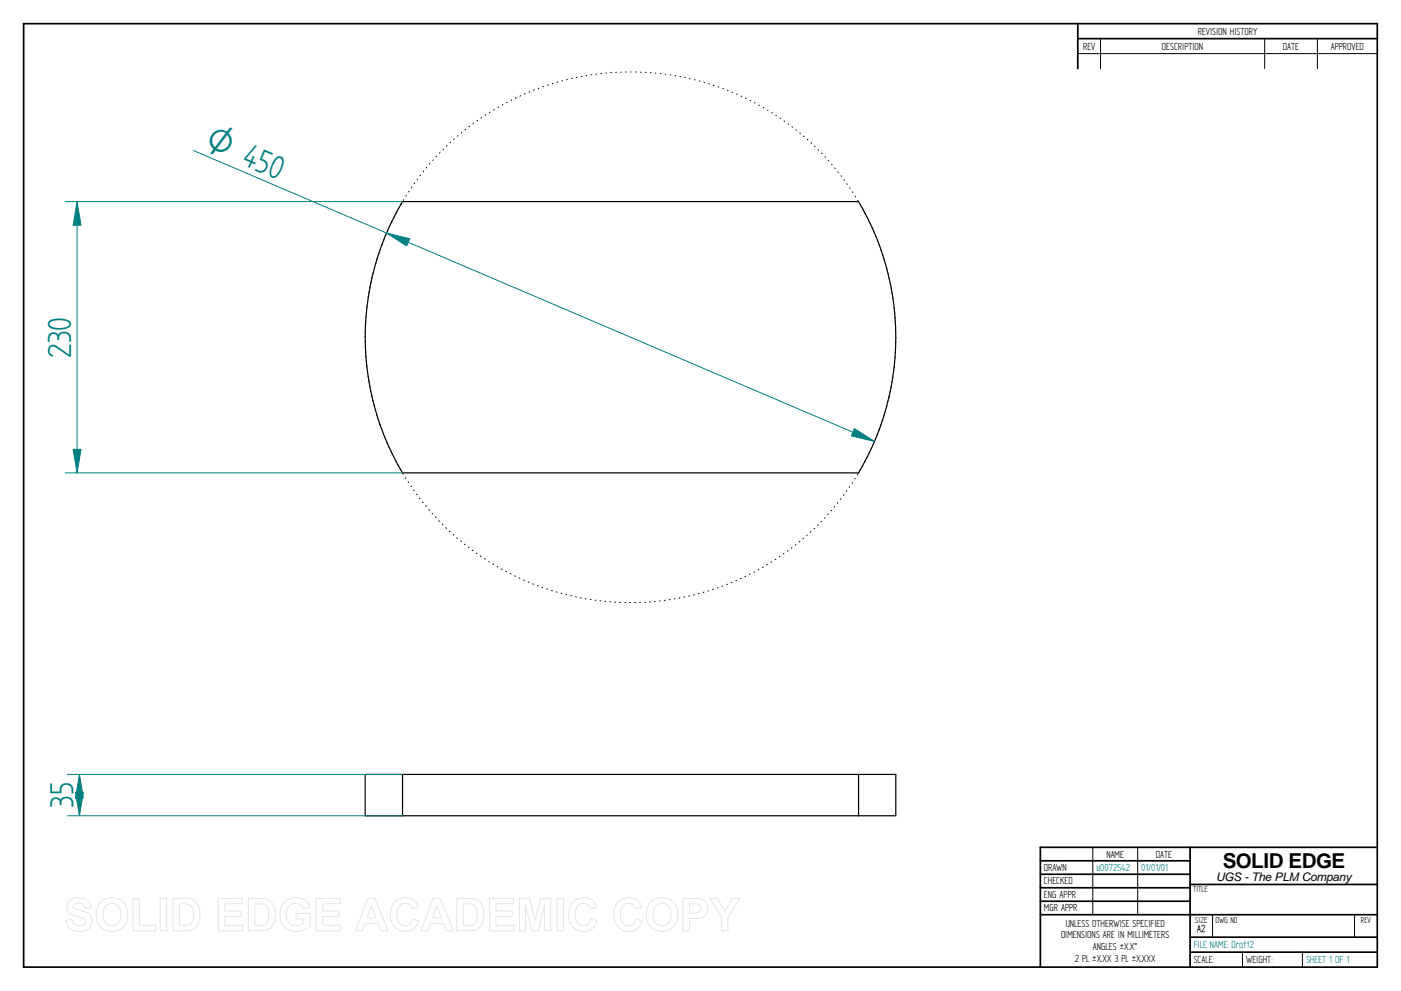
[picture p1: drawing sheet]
<svg xmlns="http://www.w3.org/2000/svg" width="594mm" height="420mm" viewBox="0 0 594 420" stroke-linecap="round" stroke-linejoin="round" font-family="sans-serif">
<g fill="none" stroke="#000" stroke-width=".72">
<path d="M10 10h574M457 10v19.1M457 16.4h127M584 10v400h-574v-400M441.1 359.2v50.8M441.1 359.2h142.9M504.6 359.2v50.8M441.1 365h63.5M441.1 370.7h63.5M441.1 376.4h63.5M504.6 375h79.4M441.1 382.1h63.5"/>
<path d="M441.1 387.8h142.9M504.6 397.3h79.4M504.6 403.7h79.4"/>
</g>
<path d="M466.7 16.4v12.7M536.3 16.4v12.7M558.6 16.4v12.7M457 22.7h127M463.4 359.2v28.6M482.4 359.2v28.6M514.2 387.9v9.4M574.4 387.9v9.4M526.9 403.6v6.4M552.3 403.6v6.4" fill="none" stroke="#000" stroke-width=".42"/>
<path d="M170.7 85.5h193.4a112.6 112.6 0 0 1 0 115h-193.4a112.4 112.4 0 0 1 0-115zM154.8 328.3h225.1v17.6h-225.1M154.8 328.3v17.6M170.7 328.3v17.6M364.1 328.3v17.6" fill="none" stroke="#000" stroke-width=".51"/>
<path d="M32.7 85.5l1.7 10h-3.4z" fill="none" stroke="#008080" stroke-width=".42"/>
<path d="M32.7 85.5l1.7 10h-3.4z" fill="#008080"/>
<path d="M31 190.5h3.4l-1.7 10z" fill="none" stroke="#008080" stroke-width=".42"/>
<path d="M31 190.5h3.4l-1.7 10z" fill="#008080"/>
<path d="M27.6 85.5h143.1M32.7 85.5v115M27.6 200.5h143.1M33.7 328.3l1.6 10.1h-3.3z" fill="none" stroke="#008080" stroke-width=".42"/>
<path d="M33.7 328.3l1.6 10.1h-3.3z" fill="#008080"/>
<path d="M32 335.9h3.3l-1.6 10z" fill="none" stroke="#008080" stroke-width=".42"/>
<path d="M32 335.9h3.3l-1.6 10z" fill="#008080"/>
<path d="M82.1 63.8l288.7 123.4M362.3 181.7l8.5 5.5-9.8-2.4zM28.6 328.3h142.1M33.7 328.3v17.6M28.6 345.9h142.1" fill="none" stroke="#008080" stroke-width=".42"/>
<g fill="none" stroke="#000" stroke-width=".42">
<path d="M222.7 39.7l-.3 .2M224.6 38.9l-.3 .2M226.6 38.1l-.3 .2M228.5 37.4l-.2 .1M230.5 36.7l-.3 .1M232.5 36l-.3 .2M234.5 35.3l-.3 .2M236.5 34.8l-.3 .1M238.5 34.2l-.3 .1M240.6 33.7l-.3 .1M242.6 33.3h-.2M244.7 32.8l-.3 .1"/>
<path d="M246.8 32.4l-.3 .1M248.8 32l-.3 .1M250.9 31.7h-.3M253 31.4l-.3 .1M254.8 31.2h.3M257.2 30.9l-.3 .1M258.9 30.8h.4M261.1 30.6h.3M263.5 30.6h-.3M265.3 30.5h.3M267.4 30.5h.3M269.5 30.5h.3"/>
<path d="M271.6 30.6h.3M273.7 30.6l.3 .1M275.8 30.8l.3 .1M277.9 31h.3M279.9 31.2h.4M282.1 31.5h.3M284.1 31.7l.3 .1M286.2 32.1h.3M288.3 32.5h.3M290.4 32.9h.3M292.4 33.3l.3 .1M294.4 33.8l.4 .1"/>
<path d="M296.5 34.3l.3 .1M298.5 34.9l.3 .1M300.5 35.5l.3 .1M302.5 36.2h.3M304.5 36.8l.3 .1M306.5 37.5l.3 .1M308.5 38.3l.2 .1M310.4 39.1l.3 .1M312.3 39.9l.3 .1M192.7 58.9l-.3 .2M194.2 57.5l-.2 .2M195.8 56.1l-.2 .3"/>
<path d="M197.5 54.8l-.3 .2M199.1 53.5l-.2 .3M200.8 52.2l-.2 .3M202.5 51l-.2 .3M204.3 49.8l-.3 .2M206 48.7l-.2 .2M207.8 47.5l-.3 .3M209.6 46.4l-.3 .3M211.4 45.4l-.3 .2M213.2 44.4l-.2 .1M215.1 43.4l-.3 .1M217 42.4l-.3 .2"/>
<path d="M218.8 41.5l-.2 .1M220.8 40.6l-.3 .2M314.3 40.8l.2 .1M316.2 41.6l.2 .2M318 42.6l.3 .1M319.9 43.5l.3 .2M321.8 44.5l.2 .2M323.6 45.6l.3 .1M325.4 46.7l.3 .1M327.2 47.8l.3 .1M329 48.9l.2 .2M330.7 50l.3 .2"/>
<path d="M332.4 51.3l.3 .1M334.2 52.5l.2 .2M335.8 53.8l.3 .1M337.5 55l.2 .2M339.1 56.4l.3 .2M340.7 57.7l.3 .2M342.3 59.1l.3 .2M174.6 79.3l-.2 .3M175.8 77.6l-.2 .3M177 75.9l-.1 .3M178.3 74.2l-.2 .3M179.6 72.6l-.2 .3"/>
<path d="M180.9 71l-.1 .2M182.3 69.3l-.2 .3M183.7 67.8l-.2 .2M185.1 66.2l-.2 .3M186.6 64.7l-.3 .2M188 63.2l-.2 .3M189.6 61.7l-.2 .3M191.1 60.3l-.2 .2M343.9 60.5l.2 .2M345.4 62l.2 .2M346.9 63.5l.2 .2M348.4 64.9l.2 .3"/>
<path d="M349.8 66.5l.2 .2M351.2 68l.2 .3M352.6 69.6l.2 .2M354 71.2l.2 .3M355.3 72.9l.2 .2M356.6 74.5l.2 .3M357.9 76.2l.1 .3M359.1 77.9l.2 .2M360.3 79.6l.2 .3M163.6 99.6l-.2 .3M164.4 97.7l-.1 .3M165.3 95.8l-.2 .3"/>
<path d="M166.2 93.9l-.2 .3M167.1 92l-.1 .3M168.1 90.1l-.2 .3M169.1 88.3l-.2 .3M170.1 86.4l-.1 .3M171.2 84.7l-.2 .2M172.3 82.8l-.2 .3M173.4 81.1l-.1 .3M361.5 81.4l.1 .2M362.6 83.1l.1 .3M363.7 84.9l.2 .3M364.8 86.7l.1 .3"/>
<path d="M365.8 88.6l.2 .3M366.8 90.4l.1 .3M367.8 92.3l.1 .3M368.7 94.2l.1 .2M369.6 96.1l.1 .3M370.5 98l.1 .3M371.3 99.9l.1 .3M157.3 119.7v.3M157.8 117.6l-.1 .3M158.3 115.6l-.1 .3M158.8 113.5l-.1 .4M159.4 111.5l-.1 .3"/>
<path d="M160 109.5l-.1 .3M160.6 107.5l-.1 .3M161.3 105.5l-.1 .3M162 103.5l-.1 .3M162.8 101.6l-.1 .3M372.1 101.9l.1 .3M372.8 103.8l.1 .3M373.5 105.8l.1 .3M374.2 107.8l.1 .3M374.9 109.8v.3M375.4 111.8l.1 .3M376 113.9l.1 .3"/>
<path d="M376.5 115.9l.1 .3M377 117.9l.1 .3M155 138.5l-.1 .3M155.1 136.3v.4M155.2 134.2v.4M155.4 132.1v.4M155.6 130v.4M155.9 128v.3M156.2 125.9l-.1 .3M156.5 123.8v.4M156.9 121.7l-.1 .4M377.5 120v.3"/>
<path d="M377.9 122.1v.3M378.2 124.2l.1 .3M378.6 126.2v.3M378.9 128.3v.3M379.1 130.4l.1 .3M379.3 132.5l.1 .3M379.6 134.6v.3M379.7 136.7v.3M379.8 138.8v.3M154.9 144.7v.4M154.9 142.6l-.1 .4M154.9 146.9v.3"/>
<path d="M154.9 140.5v.4M155.1 148.9v.4M155.2 151v.4M155.4 153.1v.4M155.6 155.2v.4M155.8 157.3l.1 .3M156.1 159.4v.4M378.6 159.8l-.1 .3M378.9 157.6l-.1 .4M379.1 155.6v.3M379.3 153.5v.3M379.6 151.4l-.1 .3"/>
<path d="M379.7 149.3l-.1 .3M379.8 147.2v.3M379.8 140.9v.3M379.8 145.1v.3M379.9 143v.3M156.4 161.5l.1 .3M156.8 163.5v.4M157.1 165.6l.2 .3M157.6 167.7l.1 .3M158.1 169.7l.1 .4M158.7 171.7v.4M159.2 173.8l.1 .3"/>
<path d="M159.8 175.8l.1 .3M160.4 177.8l.1 .3M161.1 179.8l.1 .3M374.2 178.1l-.1 .3M374.9 176.1l-.2 .3M375.4 174.1l-.1 .3M376 172.1v.3M376.5 170.1l-.1 .2M377 168v.3M377.5 165.9l-.1 .3M377.9 163.9l-.1 .3M378.2 161.8v.3"/>
<path d="M161.7 181.8l.2 .3M162.5 183.7l.2 .4M163.3 185.7l.1 .3M164.1 187.6l.2 .4M165 189.6l.1 .3M165.9 191.5l.1 .3M166.8 193.4l.2 .3M167.7 195.2l.2 .3M168.8 197.1l.1 .3M169.7 198.9l.3 .3M364.8 199.2l-.2 .3M365.8 197.4l-.2 .3"/>
<path d="M366.8 195.5l-.2 .3M367.8 193.7l-.2 .3M368.7 191.8l-.2 .3M369.6 189.9l-.2 .3M370.5 188l-.2 .3M371.3 186l-.2 .3M372.1 184.1l-.2 .3M372.8 182.1l-.1 .3M373.5 180.1l-.1 .3M170.8 200.7l.2 .3M171.9 202.5l.2 .3M173.1 204.3l.2 .3"/>
<path d="M174.2 206l.2 .3M175.4 207.8l.2 .3M176.7 209.5l.2 .3M177.9 211.2l.2 .3M179.2 212.8l.2 .3M180.5 214.5l.3 .3M181.9 216.1l.2 .3M183.3 217.7l.2 .2M184.7 219.2l.2 .3M349.8 219.5l-.2 .2M351.2 217.9l-.2 .3M352.6 216.4l-.2 .2"/>
<path d="M354 214.8l-.3 .2M355.3 213.1l-.2 .3M356.6 211.5l-.2 .2M357.9 209.8l-.3 .2M359.1 208.1l-.2 .2M360.3 206.3l-.2 .3M361.5 204.6l-.2 .3M362.6 202.8l-.2 .3M363.7 201l-.1 .3M186.1 220.8l.2 .2M187.6 222.2l.2 .3M189.1 223.7l.3 .3"/>
<path d="M190.6 225.2l.3 .2M192.1 226.6l.3 .3M193.7 228l.3 .3M195.3 229.4l.3 .2M196.9 230.7l.3 .2M198.6 232l.3 .2M200.3 233.3l.3 .2M202 234.5l.3 .2M203.7 235.7l.3 .2M205.4 236.9l.4 .2M207.3 238.1l.2 .2M209 239.1l.3 .2"/>
<path d="M325.4 239.3l-.3 .2M327.2 238.3l-.3 .1M329 237.1l-.3 .1M330.7 235.9l-.3 .2M332.4 234.7l-.3 .2M334.2 233.5l-.3 .2M335.8 232.2l-.2 .2M337.5 230.9l-.3 .2M339.1 229.6l-.3 .2M340.7 228.3l-.2 .1M342.3 226.9l-.3 .2M343.9 225.4l-.3 .2"/>
<path d="M345.4 224l-.3 .2M346.9 222.5l-.3 .2M348.4 221l-.3 .2M210.8 240.2l.3 .2M212.6 241.2l.4 .2M214.5 242.2l.3 .2M216.4 243.2l.3 .2M218.2 244.1l.4 .2M220.1 245l.4 .2M222.1 245.9l.3 .2M224 246.7l.3 .2M225.9 247.5l.4 .2"/>
<path d="M227.9 248.3l.4 .2M229.9 249l.3 .2M231.9 249.7l.3 .1M233.9 250.3l.3 .2M235.9 251l.3 .1M237.9 251.5l.3 .1M239.9 252.1h.4M242 252.5l.4 .1M244 253l.4 .1M246.1 253.4l.4 .1M248.2 253.8l.3 .1M250.3 254.2h.3"/>
<path d="M252.3 254.5h.4M254.4 254.7l.4 .1M256.5 255h.4M258.6 255.1h.3M260.8 255.3h.3M262.8 255.4h.4M265 255.4h.3M267 255.4h.4M269.1 255.4h.4M271.2 255.4h.4M273.3 255.3h.4M275.8 255.1l-.4 .1"/>
<path d="M277.9 255h-.4M279.9 254.8h-.3M282.1 254.5l-.4 .1M284.1 254.2l-.3 .1M286.2 253.9h-.3M288.3 253.5l-.4 .1M290.4 253.1l-.4 .1M292.4 252.6l-.3 .1M294.4 252.1l-.3 .1M296.5 251.6l-.3 .1M298.5 251.1l-.4 .1M300.5 250.5l-.3 .1"/>
<path d="M302.5 249.8l-.3 .1M304.5 249.2l-.3 .1M306.5 248.5h-.4M308.5 247.7l-.4 .1M310.4 246.9l-.3 .1M312.3 246.1l-.3 .1M314.3 245.2l-.4 .1M316.2 244.3l-.4 .2M318 243.4l-.3 .1M319.9 242.4l-.2 .2M321.8 241.4l-.3 .2M323.6 240.4l-.3 .1"/>
</g>
<path d="M362.3 181.7l8.5 5.5-9.8-2.4z" fill="#008080"/>
<path d="M163.9 98.8l9.9 2.4-1.3 3.1z" fill="none" stroke="#008080" stroke-width=".42"/>
<path d="M163.9 98.8l9.9 2.4-1.3 3.1z" fill="#008080"/>
<g fill="none" stroke="#e6e6e6" stroke-width=".42">
<path d="M29.5 381.8a6.5 6.5 0 0 1 8.5 .8l.6 2.2-2.7 .1a2.7 2.7 0 0 0-2.1-2 2.7 2.7 0 0 0-2.7 1.1 1.87 1.87 0 0 0 2.1 1.8l1.4 .4a4.4 4.4 0 0 1 4 6.2 6.4 6.4 0 0 1-9.1 1.3l-1.2-1.8-.4-1.7 2.7-.3a2.94 2.94 0 0 0 2.6 2.6 2.94 2.94 0 0 0 3.1-1.9 2.67 2.67 0 0 0-2.9-1.8 4.9 4.9 0 0 1-5-4.3l.2-1.3zM42.7 382.4a6.9 6.9 0 0 1 8.3-.8 6.9 6.9 0 0 1 3 7.7 6.7 6.7 0 0 1-8 5.5 6.7 6.7 0 0 1-5.1-8.3 6.3 6.3 0 0 1 1.8-4.1zM44.7 384.2a3.9 3.9 0 0 1 4.6-.8 3.9 3.9 0 0 1 2 4.3 3.9 3.9 0 0 1-2.1 4.4 3.9 3.9 0 0 1-4.8-1.2 6.9 6.9 0 0 1 .3-6.7zM56.4 381h2.7v11.3h6.9v2.3h-9.6zM67.9 380.9h2.8v13.7h-2.8zM73.4 380.9h5a5.9 5.9 0 0 1 6.4 7 5.9 5.9 0 0 1-6.3 6.7h-5.1zM76.1 383.2h1.9a3.4 3.4 0 0 1 4 3.9v1.2a3.2 3.2 0 0 1-3.8 4h-2.1zM92.5 380.9h10.2v2.3h-7.4v3h6.9v2.4h-6.9v3.7h7.6v2.3h-10.4zM105.3 380.9h5.1a5.9 5.9 0 0 1 6.4 7 5.9 5.9 0 0 1-6.3 6.7h-5.2zM108.1 383.2h1.8a3.4 3.4 0 0 1 4 3.9v1.2a3.2 3.2 0 0 1-3.8 4h-2zM120.7 382.4a7.3 7.3 0 0 1 9.6 .1l1.1 2.2-2.8 .5a3.8 3.8 0 0 0-4.6-2 3.8 3.8 0 0 0-2.5 4.4 4.3 4.3 0 0 0 2.3 4.5 4.3 4.3 0 0 0 5-.8v-1.7h-3.2v-2.3h5.9v5.4a8.1 8.1 0 0 1-11.7-.8 8.3 8.3 0 0 1 .9-9.5zM134.1 380.9h10.1v2.3h-7.4v3h6.9v2.4h-6.9v3.7h7.7v2.3h-10.4z"/>
<path d="M156 380.9h3l5.5 13.7h-2.9l-1.2-3.1h-5.6l-1.1 3.1h-2.9zM157.5 384.1l2 5.1h-3.8zM167.3 382.5a6 6 0 0 1 10.2 2.1l-2.8 .7a3.3 3.3 0 0 0-3.9-2.2 3.3 3.3 0 0 0-2.4 3.8 4.6 4.6 0 0 0 2.4 5.5 3.2 3.2 0 0 0 4.1-2.8l2.6 .8a6.1 6.1 0 0 1-7.2 4.3 6.1 6.1 0 0 1-4.8-6.8 7.7 7.7 0 0 1 1.8-5.4zM183.7 380.9h2.9l5.6 13.7h-2.9l-1.3-3.1h-5.5l-1.1 3.1h-2.9zM185.2 384.1l1.9 5.1h-3.7zM193.7 380.9h5a5.9 5.9 0 0 1 6.5 7 5.9 5.9 0 0 1-6.3 6.7h-5.2zM196.5 383.2h1.8a3.4 3.4 0 0 1 4 3.9v1.2a3.2 3.2 0 0 1-3.8 4h-2zM207.6 380.9h10.1v2.3h-7.4v3h6.9v2.4h-6.9v3.7h7.7v2.3h-10.4zM220.3 380.9h4.1l2.5 9.3 2.5-9.3h4.1v13.7h-2.5l-.1-10.8-2.7 10.8h-2.7l-2.6-10.8v10.8h-2.6zM236.2 380.9h2.8v13.7h-2.8zM242.9 382.5a6 6 0 0 1 10.2 2.1l-2.8 .7a3.3 3.3 0 0 0-3.9-2.2 3.3 3.3 0 0 0-2.4 3.8 4.6 4.6 0 0 0 2.4 5.5 3.2 3.2 0 0 0 4.1-2.8l2.6 .8a6.1 6.1 0 0 1-7.2 4.3 6.1 6.1 0 0 1-4.8-6.8 7.7 7.7 0 0 1 1.8-5.4zM262 382.5a6 6 0 0 1 10.2 2.1l-2.7 .7a3.3 3.3 0 0 0-3.9-2.2 3.3 3.3 0 0 0-2.4 3.8 4.6 4.6 0 0 0 2.4 5.5 3.2 3.2 0 0 0 4.1-2.8l2.6 .8a6.1 6.1 0 0 1-7.2 4.3 6.1 6.1 0 0 1-4.8-6.8 7.7 7.7 0 0 1 1.7-5.4z"/>
<path d="M276 382.4a6.9 6.9 0 0 1 8.3-.8 6.9 6.9 0 0 1 3 7.7 6.7 6.7 0 0 1-8.1 5.5 6.7 6.7 0 0 1-5-8.3 6.3 6.3 0 0 1 1.8-4.1zM278 384.2a3.9 3.9 0 0 1 4.6-.8 3.9 3.9 0 0 1 2 4.3 3.9 3.9 0 0 1-2.2 4.4 3.9 3.9 0 0 1-4.7-1.2 6.9 6.9 0 0 1 .3-6.7zM289.6 380.9h5.2a4.4 4.4 0 0 1 5.3 4.3 4.4 4.4 0 0 1-5.4 4.2h-2.4v5.2h-2.7zM292.3 383.2h1.9a2.11 2.11 0 0 1 2.5 .6 2.11 2.11 0 0 1 0 2.6 3.6 3.6 0 0 1-2.9 .7h-1.5zM300.9 380.9h3.3l3.1 5.4 3.1-5.4h3.3l-5 7.9v5.8h-2.8v-5.8z"/>
</g>
<g font-size="16.1" fill="#008080">
<text x="30.2" y="151.6" transform="rotate(-90 30.2 151.6)">230</text>
<text x="31.2" y="342.6" transform="rotate(-90 31.2 342.6)">35</text>
</g>
<text font-size="15.4" fill="#008080" x="86.3" y="62.9" transform="rotate(23 86.3 62.9)">O 450</text>
<text font-size="8.7" x="518.5" y="368">SOLID EDGE</text>
<text font-size="5" x="515.7" y="373.6">UGS - The PLM Company</text>
<g font-size="4.9">
<text x="507.9" y="14.7">REVISION HISTORY</text>
<text x="459.3" y="21">REV</text>
<text x="492.7" y="21">DESCRIPTION</text>
<text x="544" y="21">DATE</text>
<text x="564.3" y="21">APPROVED</text>
<text x="469.1" y="363.6">NAME</text>
<text x="490.1" y="363.6">DATE</text>
<text x="442.7" y="369.3">DRAWN</text>
<text x="442.7" y="375">CHECKED</text>
<text x="442.7" y="380.7">ENG APPR</text>
<text x="442.7" y="386.4">MGR APPR</text>
<text x="451.9" y="392.9">UNLESS OTHERWISE SPECIFIED</text>
<text x="449.9" y="397.9">DIMENSIONS ARE IN MILLIMETERS</text>
<text x="455.7" y="407.8">2 PL ±X.XX 3 PL ±X.XXX</text>
<text x="463.5" y="402.9">ANGLES ±X.X°</text>
<text x="506.2" y="408.3">SCALE:</text>
<text x="528.4" y="408.3">WEIGHT:</text>
</g>
<g font-size="4.9" fill="#008080">
<text x="464.9" y="369.3">u0072542</text>
<text x="483.9" y="369.3">01/01/01</text>
<text x="506.2" y="402">FILE NAME: Draft2</text>
<text x="553.8" y="408.4">SHEET 1 OF 1</text>
</g>
<text font-size="4.8" x="507.7" y="395.3">A2</text>
<g font-size="4.1">
<text x="505.9" y="378.3">TITLE</text>
<text x="506.9" y="391.1">SIZE</text>
<text x="515.4" y="391.1">DWG NO</text>
<text x="577" y="391.1">REV</text>
</g>
</svg>
